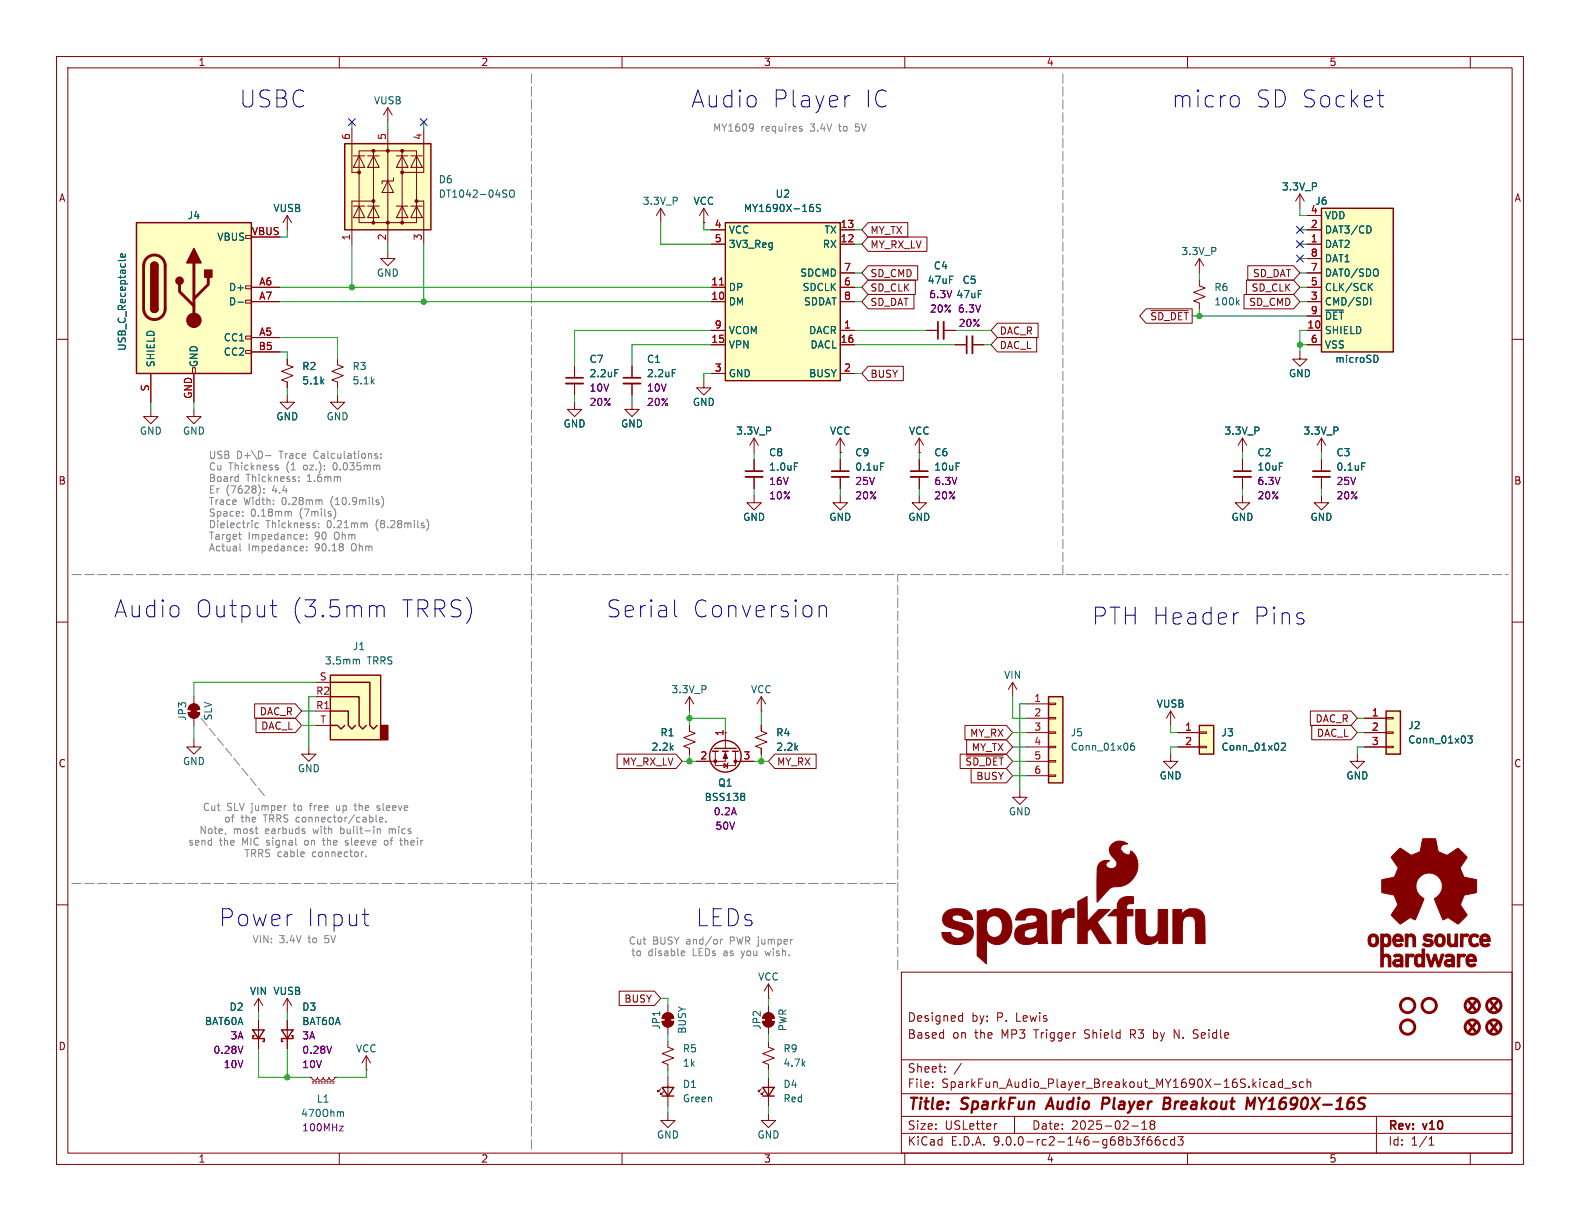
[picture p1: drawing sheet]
<svg xmlns="http://www.w3.org/2000/svg" width="279mm" height="216mm" viewBox="0 0 279 216" stroke-linecap="round" stroke-linejoin="round" font-family="sans-serif">
<g fill="none" stroke="#840000" stroke-width=".18">
<path d="M10 10h259.4v195.9h-259.4zM12 12h255.4v191.9h-255.4zM60 10v2M110 10v2M160 10v2M210 10v2M260 10v2M10 60h2M267.4 60h2M10 110h2M267.4 110h2M10 160h2"/>
<path d="M159.4 171.9h108v32h-108zM169.8 179.6l.4 .1M170.2 179.1v1.5M267.4 160h2M159.4 197.4h108M159.4 193.4h108M159.4 187.4h108M164.9 192.1v.2M164.9 191.4v.1M167.1 189.4v.2M167.1 188.7v.1M170 188l-1.3 1.9"/>
<path d="M170.2 180.5l-.4 .1M176.3 198.7l-.3 .1M179.4 197.4v3M200.1 199.1h1.2M201.9 199.7h.9M201.9 198.6l.5-.4v1.5M203.4 198.3v.2l.2 .3M203.6 198.8l-.2 .3v.4l.2 .2 .5-.1 .1-.2-.1-.4-.2-.2M203.6 198.8h.3M204 182.1v1.5M204 183.5l.1 .1M204.1 198.3l.1 .2-.3 .3"/>
<path d="M204.1 182.6l-.1 .1M207.6 183.6v-1.5l.9 1.5M211 183.5l.6 .1M211.1 182.7l.5 .2M211.6 182.1l-.5 .1M223.7 191.3l.4 .1M224.1 192.2l-.4 .1M224.8 191.4h.6v.9M225.4 191.6l-.5 .1a.29 .29 0 0 0-.2 .3 .29 .29 0 0 0 .2 .3l.5-.1M226.8 191.4l-.4-.1-.3 .3v.4l.1 .2h.6M226.8 190.8v1.5M227.1 192.4h1.2"/>
<path d="M229.1 191.4l-.3-.1-.2 .2v.2l.5 .2v.3h-.5M230.5 191.4l-.4-.1-.3 .3v.4l.1 .2h.6M231.1 191.4l.3-.1 .3 .1 .1 .9M231.1 190.8v1.5M243.4 197.4v6.5M60 203.9v2M110 203.9v2M159.4 200.4h108M160 203.9v2M201.9 201.5h.5M202.4 201l-.3 .2v1.3M203.6 201a.59 .59 0 0 0-.7 .6v.6l.1 .2 .4 .1 .2-.2 .1-.5-.1-.2h-.5l-.2 .2"/>
<path d="M205 201a.59 .59 0 0 0-.7 .6v.6l.1 .2 .5 .1 .2-.2v-.5l-.1-.2h-.4l-.3 .2M206.4 201.6l-.4-.1-.3 .3v.4l.2 .2h.5M207.7 201.6l-.4-.1-.3 .3v.4l.1 .2h.6M207.7 201v1.5M208.3 201h.9l-.5 .6 .4 .1v.6l-.2 .2h-.4l-.2-.2M210 203.9v2M252.7 202.5h.9M252.7 201.4l.4-.4v1.5M260 203.9v2"/>
</g>
<path d="M185.9 194.1l-1 2M195.9 194.1h-.8l-.3 2M195.9 195.1l-.9 .1M205.8 195.1h.7M205.9 194.1h.7a.49 .49 0 0 1 .4 .5 .49 .49 0 0 1-.5 .5M206.5 195.1l.3 .1a.58 .58 0 0 1-.3 .9h-.8M221.1 195.5l.8-1.4-.2 2M222.6 194.1l.6 1.1" fill="none" stroke="#840000" stroke-width=".4"/>
<path d="M128.3 39.4h20.3v27.9h-20.3z" fill="#ffffc2"/>
<path d="M128.3 39.4h20.3v27.9h-20.3z" fill="none" stroke="#840000" stroke-width=".25"/>
<g fill="none" stroke="#840000" stroke-width=".18">
<path d="M125.7 40.6h2.6M125.7 43.2h2.6M125.7 50.8h2.6M125.7 53.3h2.6M125.7 58.4h2.6M148.6 40.6h2.5M148.6 43.2h2.5M148.6 50.8h2.5M148.6 53.3h2.5M148.6 58.4h2.5M148.6 48.3h2.5M124.5 67.3v1.3h1.2l-1.2 1.3-1.3-1.3h1.3"/>
<path d="M125.7 61h2.6M125.7 66h2.6M133.3 77.5l.8 1.2M133.3 77.5v2.5M133.3 77.5l-.7 1.2M148.6 61h2.5M148.6 66h2.5M133.3 87.6v1.3h1.3l-1.3 1.3-1.2-1.3h1.2"/>
</g>
<path d="M127.2 50.4h.8" fill="none" stroke="#a90000" stroke-width=".18"/>
<path d="M143.4 36.6h.2l.3 .3-.1 .4-.4 .1M143.8 36.1l-.4 .1M145.1 36.2l-.5-.1-.2 .2v.3l.6 .3 .1 .3-.3 .2-.4-.1" fill="none" stroke="#006464" stroke-width=".18"/>
<g fill="#840000" stroke="#840000" stroke-width=".18">
<path d="M242.2 165.4a.97 .97 0 0 1 1.2-.1 .97 .97 0 0 1 .4 1.1 .94 .94 0 0 1-1 1 .94 .94 0 0 1-.9-1.1h.5a.5 .5 0 0 0 .5 .7 .5 .5 0 0 0 .4-.7 .49 .49 0 0 0-.4-.7 .49 .49 0 0 0-.5 .7h-.5l.1-.5z"/>
<path d="M244.2 165.2h.4v.2a.81 .81 0 0 1 1-.2 .81 .81 0 0 1 .4 1v.1a.82 .82 0 0 1-.4 1 .82 .82 0 0 1-1-.1v1.7a.81 .81 0 0 1 1-.1 .81 .81 0 0 1 .4 1v1.2h-.5v-1.2a.47 .47 0 0 0-.4-.7 .47 .47 0 0 0-.5 .7v1.2h-.4v-4.7h.4a.47 .47 0 0 0 .4 .7 .47 .47 0 0 0 .5-.6 .49 .49 0 0 0-.1-.7 .49 .49 0 0 0-.7 .1l-.1 .5h-.4z"/>
<path d="M246.4 169a.99 .99 0 0 1 1.3-.2 .99 .99 0 0 1 .4 1.2v1h-.5v-.2l-.2 .2a.78 .78 0 0 1-1.1-.8h.4a.47 .47 0 0 0 .6 .3 .47 .47 0 0 0 .3-.5 .76 .76 0 0 0-.9 .2h-.4a.77 .77 0 0 1 .9-.6h.4a.48 .48 0 0 0-.3-.5 .48 .48 0 0 0-.5 .2z"/>
<path d="M246.5 165.4a.92 .92 0 0 1 1.1-.2 .92 .92 0 0 1 .5 .9v.4h-1.4a.65 .65 0 0 0 .4 .5 .65 .65 0 0 0 .7-.2l.3 .3a1.05 1.05 0 0 1-1.3 .2 1.05 1.05 0 0 1-.5-1.2h1.4a.47 .47 0 0 0-.5-.5 .47 .47 0 0 0-.5 .5h-.4z"/>
<path d="M248.5 165.2h.5v.2a.84 .84 0 0 1 1-.1 .84 .84 0 0 1 .3 1v1.1h-.4v-1.1a.48 .48 0 0 0-.5-.7 .48 .48 0 0 0-.4 .7v1.1h-.5z"/>
<path d="M248.6 168.7h.5v.2a.78 .78 0 0 1 1 0l-.3 .4a.53 .53 0 0 0-.7 0 .53 .53 0 0 0 0 .7v1h-.5z"/>
<path d="M251.5 167.8h.4v3.2h-.4v-.2a.84 .84 0 0 1-1.1 0 .84 .84 0 0 1-.3-1h.5a.48 .48 0 0 0 .4 .7 .48 .48 0 0 0 .5-.7 .48 .48 0 0 0-.5-.7 .48 .48 0 0 0-.4 .7h-.5a.83 .83 0 0 1 .3-1 .83 .83 0 0 1 1.1 .1z"/>
<path d="M251.9 165.3l.3-.1h.6l.6 .2-.3 .4-.1-.1a.52 .52 0 0 0-.9 .1l.2 .2a1.01 1.01 0 0 1 1.2 .7 1.05 1.05 0 0 1-1.8 .5l-.2-.2 .4-.3a.7 .7 0 0 0 1.1 0l-.3-.2a.73 .73 0 0 1-.9-.3 .73 .73 0 0 1 .1-.9z"/>
<path d="M252.2 168.7h.4l.5 1.5 .3-1a.37 .37 0 0 1 .1-.4 .37 .37 0 0 1 .4-.1l.5 1.5 .5-1.5h.4l-.7 2.3h-.4l-.4-1.6-.4 1.1a.39 .39 0 0 1-.1 .4 .39 .39 0 0 1-.4 .1z"/>
<path d="M254 165.3a.98 .98 0 0 1 1.2 0 .98 .98 0 0 1 .4 1.2 .92 .92 0 0 1-1 .9 .92 .92 0 0 1-.9-1h.5a.49 .49 0 0 0 .6 .6 .49 .49 0 0 0 .3-.7 .49 .49 0 0 0-.4-.7 .49 .49 0 0 0-.5 .6v.2h-.5l.1-.7z"/>
<path d="M255.5 169a.97 .97 0 0 1 1.3-.3 .97 .97 0 0 1 .4 1.3v1h-.5v-.2a.81 .81 0 0 1-1.3-.5h.4a.48 .48 0 0 0 .6 .3 .48 .48 0 0 0 .3-.6h-.6l-.3 .3h-.4a.77 .77 0 0 1 .9-.7h.4a.48 .48 0 0 0-.3-.5 .48 .48 0 0 0-.5 .2z"/>
<path d="M256 165.2h.4v.9a.52 .52 0 0 0 .1 .7 .52 .52 0 0 0 .7 0l.1-1.6h.5v2.2h-.5v-.2l-.3 .2a.79 .79 0 0 1-1-.5z"/>
<path d="M247.1 150.4l.5-.4 1.6 1a.58 .58 0 0 0 .9 0l.7-.3a.61 .61 0 0 0 .5-.8l.3-1.6h2.2l.1 .1 .3 1.7a.58 .58 0 0 0 .6 .7l.7 .3a.58 .58 0 0 0 .9-.2l1.4-.9 1.6 1.6-1.2 1.9 .7 1.6 2.2 .5v1.8a.36 .36 0 0 1 0 .4 .36 .36 0 0 1-.4 .1l-1.7 .4-.6 1.2a.61 .61 0 0 0 .2 1l.9 1.3-1.6 1.6-1.6-1a.52 .52 0 0 0-.8 .1l-.2 .1a.34 .34 0 0 1-.3-.4l-1.4-3.3a2.36 2.36 0 0 0 1.4-3 2.36 2.36 0 0 0-3-1.4 2.36 2.36 0 0 0-1.5 3l.4 .7 .5 .5a.38 .38 0 0 1 .4 .2 .38 .38 0 0 1-.2 .5l-1.3 3.2-.9-.3-1.8 1.1-1.4-1.4a.3 .3 0 0 1-.2-.3 .3 .3 0 0 1 .2-.3l1-1.4-.5-1.3a.6 .6 0 0 0-.8-.6l-1.5-.3v-2.2l2.1-.5 .6-1.2a.48 .48 0 0 0 0-.7l-1.1-1.6z"/>
<path d="M257.7 168.7h.4v.3a.69 .69 0 0 1 1.1-.1h-.1a.66 .66 0 0 1-.7 .3l-.2 .4-.1 1.4h-.4z"/>
<path d="M258.3 165.2h.4v.2l.5-.3 .3 .1 .3 .1-.2 .2a.27 .27 0 0 1-.4 .1l-.4 .2-.1 1.6h-.4z"/>
<path d="M259.6 168.9a.98 .98 0 0 1 1.1 0 .98 .98 0 0 1 .4 1.1h-1.4a.58 .58 0 0 0 .4 .6 .58 .58 0 0 0 .6-.2l.3 .2a1.05 1.05 0 0 1-1.3 .3 1.05 1.05 0 0 1-.5-1.3h1.4a.47 .47 0 0 0-.5-.5 .47 .47 0 0 0-.4 .5h-.5z"/>
<path d="M260 165.4a1.05 1.05 0 0 1 1.5 .1l-.3 .3a.63 .63 0 0 0-.9-.1 .63 .63 0 0 0-.1 .9 .57 .57 0 0 0 1 .1l.3 .3a1.04 1.04 0 0 1-1.4 .2 1.04 1.04 0 0 1-.3-1.3z"/>
<path d="M262 165.3a.99 .99 0 0 1 1.2 0 .99 .99 0 0 1 .3 1.2h-1.4a.64 .64 0 0 0 1.1 .3v.1a.27 .27 0 0 1 .2 .3 .27 .27 0 0 1-.4 .2 1.03 1.03 0 0 1-1.1-.2 1.03 1.03 0 0 1-.2-1.1h1.4a.47 .47 0 0 0-.5-.5 .47 .47 0 0 0-.5 .5h-.4z"/>
</g>
<path d="M233.7 36.8h12.7v25.4h-12.7z" fill="#ffffc2"/>
<g fill="none" stroke="#840000" stroke-width=".25">
<path d="M233.7 36.8h12.7v25.4h-12.7zM126 132.8h1M126.4 132.3h3.8M127.8 132.8h1M129.5 132.8h1.1"/>
<circle cx="128.3" cy="133.7" r="2.79"/>
</g>
<g fill="none" stroke="#840000" stroke-width=".18">
<path d="M231.1 38.1h2.6M231.1 40.6h2.6M231.1 43.2h2.6M231.1 45.7h2.6M231.1 48.3h2.6M231.1 50.8h2.6M231.1 53.3h2.6M231.1 55.9h2.6M231.1 58.4h2.6M219.7 77.5l.8 1.2M219.7 77.5v2.5M219.7 77.5l-.8 1.2"/>
<path d="M229.9 62.2v1.3h1.2l-1.2 1.3-1.3-1.3h1.3M231.1 61h2.6M233.7 77.5l.7 1.2M233.7 77.5v2.5M233.7 77.5l-.8 1.2M133.3 81.3v2M133.3 84.3v2.1M219.7 81.3v2M219.7 84.3v2.1M233.7 87.6v1.3h1.2l-1.2 1.3-1.3-1.3h1.3M126.5 132.8v2.6h3.5v-2.6M128 135l.7 .4-.7 .4z"/>
<path d="M128.3 132.8v1.8h-5.1M128.3 129.5v2.8M128.8 134.9l-.1 .1v.8l-.2 .1M130 134.6h3.3"/>
</g>
<path d="M234.4 54.8h3.1M242.2 50.7l.5 .7M242.2 40l.3 .5-.3 .7M242.4 52.6v1.3M242.7 50.1l-.7 .7M243.5 47.6a.9 .9 0 0 1 0 1.2M243.3 62.8a.68 .68 0 0 1 .4 .6 .68 .68 0 0 1-.4 .7M140.5 81.9h.6M131.4 140.3l.3 .2-.3 .3 .3 .3v.2l-.3 .2" fill="none" stroke="#006464" stroke-width=".18"/>
<path d="M131.8 83.3h3.1M218.2 83.3h3" fill="none" stroke="#840000" stroke-width=".3"/>
<path d="M131.8 84.3h3.1M218.2 84.3h3" fill="none" stroke="#840000" stroke-width=".33"/>
<circle cx="248.9" cy="181.6" r="1.27" fill="none" stroke="#840000" stroke-width=".51"/>
<g fill="#840000" stroke="#840000" stroke-width=".18">
<path d="M128.3 133.1l.4 1h-.8z"/>
<circle cx="130" cy="134.6" r=".25"/>
<circle cx="126.5" cy="134.6" r=".25"/>
</g>
<path d="M185.4 123.2h2.6v15.2h-2.6z" fill="#ffffc2"/>
<path d="M185.4 123.2h2.6v15.2h-2.6z" fill="none" stroke="#840000" stroke-width=".25"/>
<g fill="none" stroke="#840000" stroke-width=".18">
<path d="M219.7 87.6v1.3h1.3l-1.3 1.3-1.3-1.3h1.3M233.7 81.3v2M233.7 84.3v2.1M181.6 124.5h3.8M181.6 127h3.8M181.6 129.5h3.8M181.6 132.1h3.8M181.6 134.6h3.8M181.6 137.2h3.8M185.4 124.3h1.3v.3h-1.3zM185.4 126.9h1.3v.2h-1.3zM185.4 129.4h1.3v.3h-1.3z"/>
<path d="M185.4 132h1.3v.2h-1.3zM185.4 134.5h1.3v.2h-1.3zM185.4 137h1.3v.3h-1.3zM207 133.4v1.2h1.3l-1.3 1.3-1.3-1.3h1.3"/>
</g>
<path d="M240.8 81.9h.6M200.5 131.4h-.3a.86 .86 0 0 0 0 1.3l.4-.2v-.4l-.2-.2h-.2l-.3 .2" fill="none" stroke="#006464" stroke-width=".18"/>
<path d="M232.2 83.3h3" fill="none" stroke="#840000" stroke-width=".3"/>
<path d="M232.2 84.3h3" fill="none" stroke="#840000" stroke-width=".33"/>
<path d="M61 25.4h15.2v15.2h-15.2z" fill="#ffffc2"/>
<g fill="none" stroke="#840000" stroke-width=".18">
<path d="M62.2 22.9v7.6h1.3M62.5 27.6h2M62.5 36.4h2M63.5 27.6l1 2h-2zM63.5 36.4l1 2.1h-2zM65 27.6h2.1M65 36.4h2.1M66 26.7h5.1v12.7h-5.1zM66 27.6l1.1 2h-2.1zM66 36.4l1.1 2.1h-2.1zM66 26.7h-2.5v12.7h2.5M66 35.6h-3.8v7.6"/>
<path d="M68.6 32l1 2h-2zM68.6 22.9v20.3M69.6 31.5v.5h-2v.5M70.1 27.6h2M70.1 36.4h2M71.1 26.7h2.6v12.7h-2.6M71.1 27.6l1 2h-2zM71.1 36.4l1 2.1h-2zM72.6 27.6h2.1M72.6 36.4h2.1M73.7 27.6l1 2h-2.1zM73.7 36.4l1 2.1h-2.1z"/>
<path d="M73.7 35.6h1.2v7.6M74.9 22.9v7.6h-3.8"/>
</g>
<g fill="#840000" stroke="#840000" stroke-width=".18">
<circle cx="63.5" cy="30.5" r=".25"/>
<circle cx="66" cy="26.7" r=".25"/>
<circle cx="66" cy="35.6" r=".25"/>
<circle cx="66" cy="39.4" r=".25"/>
<circle cx="68.6" cy="26.7" r=".25"/>
<circle cx="68.6" cy="39.4" r=".25"/>
<circle cx="71.1" cy="26.7" r=".25"/>
<circle cx="71.1" cy="30.5" r=".25"/>
<circle cx="71.1" cy="39.4" r=".25"/>
<circle cx="73.7" cy="35.6" r=".25"/>
</g>
<path d="M61 25.4h15.2v15.2h-15.2z" fill="none" stroke="#840000" stroke-width=".25"/>
<path d="M89.1 33.6l.5 .1M89.4 34.3l.2 .2-.2 .4M90.3 33.7l.1-.1a.43 .43 0 0 1 .5 .4v.4a.42 .42 0 0 1-.4 .5 .42 .42 0 0 1-.4-.5v-.4z" fill="none" stroke="#006464" stroke-width=".18"/>
<path d="M24.1 39.4h20.3v26.6h-20.3z" fill="#ffffc2"/>
<g fill="none" stroke="#840000" stroke-width=".18">
<path d="M229.9 34.3l.7 1.3M229.9 34.3v2.5M229.9 34.3l-.8 1.3M43.4 41.7h1v.5h-1zM43.4 50.5h1v.6h-1zM43.4 53.1h1v.5h-1zM43.4 59.4h1v.5h-1zM44.4 41.9h5.1M44.4 50.8h5.1M44.4 53.3h5.1M44.4 59.7h5.1M212.1 49.5v1l1 .4-2 .8 2 .8-2 .7 1 .4v1"/>
<path d="M212.1 45.7v2.6M212.1 45.7l.8 1.3M212.1 45.7l-.8 1.3M26.7 72.4v1.3h1.2l-1.2 1.2-1.3-1.2h1.3M26.7 66v5.1M34 65h.5v1h-.5zM34.3 72.4v1.3h1.3l-1.3 1.2-1.3-1.2h1.3M34.3 66v5.1M43.4 62h1v.5h-1zM44.4 62.2h5.1M50.8 69.9v1.2h1.3l-1.3 1.3-1.3-1.3h1.3M59.7 69.9v1.2h1.3l-1.3 1.3-1.3-1.3h1.3"/>
<path d="M59.7 63.5v1l1 .4-2 .8 2 .7-2 .8 1 .4v1M34.3 130.8v1.3h1.3l-1.3 1.3-1.3-1.3h1.3M121.9 123.2l.8 1.3M121.9 123.2v2.5M121.9 123.2l-.7 1.3M134.6 125.7h.1M134.6 123.2l-.7 1.3M134.6 123.2l.8 1.3M134.6 123.2v2.5M179.1 120.7l-.8 1.2M179.1 120.7l.7 1.2M179.1 120.7v2.5"/>
<path d="M180.3 139.7v1.3h1.3l-1.3 1.2-1.2-1.2h1.2M207 125.7l-.8 1.3M207 125.7l.8 1.3M207 125.7v2.6M45.7 176.5v2.6M45.7 176.5l-.7 1.3M45.7 176.5l.8 1.3M135.2 179.4a1.02 1.02 0 0 1 1.1-.2 1.02 1.02 0 0 1 .6 .9h-2zM135.9 176.5h.1M135.9 174v2.5M135.9 177.8v1.3M135.9 174l-.8 1.3"/>
<path d="M135.9 174l.8 1.3M45.7 180.3v5.1M134.9 180.6h2a1.02 1.02 0 0 1-1 1 1.02 1.02 0 0 1-1-1zM135.9 181.6v1.3"/>
</g>
<path d="M24.1 39.4h20.3v26.6h-20.3zM26.7 47a.64 .64 0 0 1 .6-.6 .64 .64 0 0 1 .6 .6M26.7 54.6a.64 .64 0 0 0 .6 .6 .64 .64 0 0 0 .6-.6M44.7 182.1h2l-1 1.5zM45 183.1h-.3v.5h2v.6h-.2" fill="none" stroke="#840000" stroke-width=".25"/>
<path d="M26 45.7a1.9 1.9 0 0 1 2-.5 1.9 1.9 0 0 1 1.2 1.8v7.6a1.91 1.91 0 0 1-1.9 1.9 1.91 1.91 0 0 1-1.9-1.9v-7.8l.2-.6zM31.7 50.3v1.3l2.6 2.5M34.3 46.5v10.1M36.8 49v1.3l-2.5 2.5" fill="none" stroke="#840000" stroke-width=".51"/>
<g fill="#840000" stroke="#840000" stroke-width=".25">
<path d="M26.7 47h1.2v7.6h-1.2z"/>
<path d="M26.9 46.5a.64 .64 0 0 1 .6-.1 .64 .64 0 0 1 .4 .6h-1.2z"/>
<path d="M26.7 54.6h1.2a.64 .64 0 0 1-.6 .6 .64 .64 0 0 1-.6-.6z"/>
<path d="M34.3 43.9l1.3 2.6h-2.6z"/>
<path d="M36.2 47.8h1.3v1.2h-1.3z"/>
<circle cx="31.7" cy="49.7" r=".63"/>
</g>
<g fill="#840000" stroke="#840000" stroke-width=".18">
<path d="M167 161.5a3.7 3.7 0 0 1 4.4-.2l.5 .7 .1 .6h-1.6a1.16 1.16 0 0 0-1.7-.7 .55 .55 0 0 0-.3 .6 .55 .55 0 0 0 .6 .4l.9 .2a2.36 2.36 0 0 1 2.2 1.5 2.05 2.05 0 0 1-2.2 2.4 3.3 3.3 0 0 1-3.1-1.1l-.2-1h1.5a1.25 1.25 0 0 0 1.1 1 1.25 1.25 0 0 0 1.3-.7 .74 .74 0 0 0-.8-.7l-.5-.1a3.1 3.1 0 0 1-2.4-1.2l-.1-1z"/>
<path d="M172.8 161.1l1.5-.3 .1 .8a2.5 2.5 0 0 1 2.6-.8 2.5 2.5 0 0 1 1.8 2 3.1 3.1 0 0 1-2.3 4.2 2.38 2.38 0 0 1-2-.9l-.1 4.3-1.6-1.4v-5.1h1.6a1.53 1.53 0 0 0 1.9 1.8 2.11 2.11 0 0 0 .8-2.7 1.39 1.39 0 0 0-1.6-1.1 1.39 1.39 0 0 0-1.1 1.7v.3h-1.6z"/>
<path d="M180.2 161.3a4.1 4.1 0 0 1 4.4-.1l.5 .7 .1 4.1 .1 .8h-1.7l-.1-.5a2.79 2.79 0 0 1-3.8-.1l-.2-.5-.1-.6h1.7a.98 .98 0 0 0 1.5 .7 1.57 1.57 0 0 0 .8-1.8l-.6 .1a1.89 1.89 0 0 0-1.6 .7l-.1 .3h-1.7a1.78 1.78 0 0 1 2-1.7l.5-.1a1.43 1.43 0 0 0 1.5-.6 .79 .79 0 0 0-1-.9 .96 .96 0 0 0-1.1 .9h-1.7l.2-.8z"/>
<path d="M186.1 161.1l1.5-.3v1.1a2.13 2.13 0 0 1 2.3-1.2l.1 1.5h-.6a1.6 1.6 0 0 0-1.7 2v2.6h-1.7z"/>
<path d="M190.6 159.4l1.6-.9 .1 4.4 2-2.1h2l-2.3 2.2 2.5 3.8h-2l-1.6-2.6-.6 .6v2h-1.7z"/>
<path d="M196.6 149.3a2.13 2.13 0 0 1 2.8-.1 .91 .91 0 0 0-1.2 1 1.28 1.28 0 0 0 1.6 .8l.1-.5a.78 .78 0 0 1 .7 .6 3.9 3.9 0 0 1-.1 4 3.9 3.9 0 0 1-3.7 1.7 8.1 8.1 0 0 0-2.5 2.4l-.3 .3v-4.2a4.1 4.1 0 0 1 .5-2.7 1.84 1.84 0 0 1 1.7-.4 .68 .68 0 0 0-.6 .8 .68 .68 0 0 0 .7 .6 .93 .93 0 0 0 1.1-.5 .93 .93 0 0 0-.3-1.2 1.79 1.79 0 0 1-.5-2.6z"/>
<path d="M198 159.1a2.63 2.63 0 0 1 2.4-.5v1.2h-.4a.61 .61 0 0 0-.6 .1 .61 .61 0 0 0-.2 .6v.3h1.1v1.1h-1.1v4.9h-1.6v-4.9h-1.7l1.1-1.1h.5l.1-1.1z"/>
<path d="M200.8 160.8h1.7v4.1a1.18 1.18 0 0 0 1.5 .8 1.18 1.18 0 0 0 .8-1.5v-3.4h1.7v6h-1.6v-.8a2.34 2.34 0 0 1-3.7 .2l-.3-1z"/>
<path d="M207.4 160.8h1.6v.9a2.42 2.42 0 0 1 2.6-1 2.32 2.32 0 0 1 1.5 2.7v3.4h-1.7v-3.1a1.42 1.42 0 0 0-.7-1.7 1.22 1.22 0 0 0-1.6 1.4v3.4h-1.7z"/>
<path d="M135.4 179.8h1v1h-1z"/>
<path d="M134.9 180.6h2a1.02 1.02 0 0 1-1 1 1.02 1.02 0 0 1-1-1z"/>
<path d="M135.2 179.4a1.02 1.02 0 0 1 1.1-.2 1.02 1.02 0 0 1 .6 .9h-2z"/>
<circle cx="34.3" cy="56.6" r="1.27"/>
</g>
<path d="M22.1 44.9l.1 .4-.2 .2-.6-.1v-.5h.2l.1 .6M42.1 53.4h.9M218.8 53.4l.4 .5M219.2 53.1l-.5 .5" fill="none" stroke="#006464" stroke-width=".18"/>
<path d="M42.9 185l-.4 1.3" fill="none" stroke="#840084" stroke-width=".18"/>
<path d="M212.1 128.3h2.5v5.1h-2.5z" fill="#ffffc2"/>
<path d="M212.1 128.3h2.5v5.1h-2.5z" fill="none" stroke="#840000" stroke-width=".25"/>
<g fill="none" stroke="#840000" stroke-width=".18">
<path d="M68.6 19.1l-.8 1.2M68.6 19.1l.7 1.2M68.6 19.1v2.5M50.8 38.1v2.5M50.8 38.1l-.8 1.3M50.8 38.1l.8 1.3M116.8 36.8l.8 1.3M116.8 36.8v2.6M116.8 36.8l-.7 1.3M124.5 39.4h.1M124.5 36.8l-.8 1.3M124.5 36.8l.7 1.3"/>
<path d="M124.5 36.8v2.6M101.6 71.1v1.3h1.3l-1.3 1.3-1.3-1.3h1.3M101.6 64.8v2M101.6 67.8v2.1M111.8 71.1v1.3h1.2l-1.2 1.3-1.3-1.3h1.3M111.8 64.8v2M111.8 67.8v2.1M162.6 77.5v2.5M162.6 77.5l-.8 1.2M162.6 77.5l.7 1.2M148.6 87.6v1.3h1.3l-1.3 1.3-1.3-1.3h1.3M162.6 87.6v1.3h1.2l-1.2 1.3-1.3-1.3h1.3"/>
<path d="M162.6 80h.1M162.6 81.3v2M162.6 84.3v2.1M54.6 132.1v1.3h1.3l-1.3 1.2-1.3-1.2h1.3M134.6 128.3v1l1 .4-2 .7 2 .8-2 .8 1 .3v1.1M208.3 129.5h3.8M208.3 132.1h3.8M212.1 129.4h1.3v.3h-1.3zM212.1 132h1.3v.2h-1.3zM50.8 176.5l-.8 1.3M50.8 176.5l.8 1.3M50.8 176.5v2.6"/>
<path d="M118.1 196.9v1.2h1.3l-1.3 1.3-1.3-1.3h1.3"/>
</g>
<path d="M108.7 65.4h.6M118.9 65.3h.6M226.6 131.5l.5-.1 .2 .4-.8 .9h.8" fill="none" stroke="#006464" stroke-width=".18"/>
<path d="M100.1 66.8h3M110.2 66.8h3.1M161 83.3h3.1" fill="none" stroke="#840000" stroke-width=".3"/>
<path d="M100.1 67.8h3M110.2 67.8h3.1M161 84.3h3.1" fill="none" stroke="#840000" stroke-width=".33"/>
<path d="M245.1 125.7h2.5v7.7h-2.5z" fill="#ffffc2"/>
<path d="M245.1 125.7h2.5v7.7h-2.5z" fill="none" stroke="#840000" stroke-width=".25"/>
<g fill="none" stroke="#840000" stroke-width=".18">
<path d="M163.8 58.4h2.1M166.9 58.4h2M148.6 77.5v2.5M148.6 77.5l-.8 1.2M148.6 77.5l.8 1.2M168.9 61h2M172 61h2M148.6 80h.1M148.6 81.3v2M148.6 84.3v2.1M240 133.4v1.2h1.3l-1.3 1.3-1.2-1.3h1.2M241.3 127h3.8"/>
<path d="M241.3 129.5h3.8M241.3 132.1h3.8M245.1 126.9h1.3v.2h-1.3zM245.1 129.4h1.3v.3h-1.3zM245.1 132h1.3v.2h-1.3z"/>
</g>
<path d="M155.7 81.9h.6M259.6 130.1h.7l-.4 .5 .4 .1v.6l-.2 .1-.5-.1" fill="none" stroke="#006464" stroke-width=".18"/>
<g fill="none" stroke="#840000" stroke-width=".51">
<circle cx="248.9" cy="177.8" r="1.27"/>
<circle cx="252.7" cy="177.8" r="1.27"/>
</g>
<path d="M165.9 56.9v3M170.9 59.4v3.1M147.1 83.3h3" fill="none" stroke="#840000" stroke-width=".3"/>
<path d="M166.9 56.9v3M172 59.4v3.1M147.1 84.3h3" fill="none" stroke="#840000" stroke-width=".33"/>
<path d="M58.4 119.4h8.9v11.4h-8.9z" fill="#ffffc2"/>
<path d="M58.4 119.4h8.9v11.4h-8.9zM58.4 120.7h7v7.6l.6 .6 .7-.6M58.4 125.7h3.2v2.6l.6 .6 .7-.6M58.4 128.3h1.3l.6 .6 .7-.6M58.4 123.2h5.1v5.1l.6 .6 .7-.6M49.8 182.1h2l-1 1.5zM51.6 183.1h.2v.5h-2v.6h.2M117.1 192.3h2l-1 1.5zM117.1 193.8h2M134.9 192.3h2l-1 1.5zM134.9 193.8h2" fill="none" stroke="#840000" stroke-width=".25"/>
<path d="M67.3 128.3h1.3v2.5h-1.3z" fill="#840000" stroke="#840000" stroke-width=".25"/>
<g fill="none" stroke="#840000" stroke-width=".18">
<path d="M124.5 39.4h.1M153.5 39.4h7v2.5h-7l-1.1-1.3zM231.1 38.1h2.6M44.4 50.8h5.1M44.4 53.3h5.1M44.4 41.9h5.1M44.4 59.7h5.1M68.6 44.5v1.2h1.2l-1.2 1.3-1.3-1.3h1.3M125.7 40.6h2.6M125.7 43.2h2.6M125.7 50.8h2.6M125.7 53.3h2.6"/>
<path d="M125.7 58.4h2.6M148.6 40.6h2.5M148.6 43.2h2.5M148.6 48.3h2.5M148.6 50.8h2.5M148.6 53.3h2.5M148.6 58.4h2.5M153.5 41.9h10.4v2.6h-10.4l-1.1-1.3zM153.5 49.5h8.4v2.6h-8.4l-1.1-1.3zM153.5 52.1h8.1v2.5h-8.1l-1.1-1.3zM153.5 47h8.8v2.5h-8.8l-1.1-1.2zM163.8 58.4h2.1"/>
<path d="M166.9 58.4h2M176.4 59.7h6.9v2.5h-6.9l-1.1-1.2zM176.4 57.1h7.2v2.6h-7.2l-1.1-1.3zM202.7 54.6h8.1v2.6h-8.1l-1.2-1.3zM203.5 54.9h6.6M220 52.1h8.8l1.1 1.2-1.1 1.3h-8.8zM220.4 49.5h8.4l1.1 1.3-1.1 1.3h-8.4zM220.7 47h8.1l1.1 1.3-1.1 1.2h-8.1zM231.1 40.6h2.6M231.1 43.2h2.6M231.1 45.7h2.6M231.1 48.3h2.6"/>
<path d="M231.1 50.8h2.6M231.1 53.3h2.6M231.1 55.9h2.6M231.1 58.4h2.6M26.7 66v5.1M34.3 66v5.1M44.4 62.2h5.1M50.8 63.5v1l1 .4-2 .8 2 .7-2 .8 1 .4v1M101.6 64.8v2M101.6 67.8v2.1M111.8 64.8v2M111.8 67.8v2.1"/>
<path d="M125.7 61h2.6M125.7 66h2.6M148.6 61h2.5M148.6 66h2.5M153.5 64.8h6.2v2.5h-6.2l-1.1-1.3zM168.9 61h2M172 61h2M231.1 61h2.6M133.3 81.3v2M133.3 84.3v2.1M148.6 80h.1M148.6 81.3v2"/>
<path d="M148.6 84.3v2.1M162.6 80h.1M162.6 81.3v2M162.6 84.3v2.1M219.7 81.3v2M219.7 84.3v2.1M233.7 81.3v2M233.7 84.3v2.1M33.3 126h2a1.02 1.02 0 0 1-1 1 1.02 1.02 0 0 1-1-1zM33.6 124.8a1.02 1.02 0 0 1 1.1-.3 1.02 1.02 0 0 1 .6 1h-2zM34.3 123.2v1.3M34.3 127v1.3"/>
<path d="M45 124.5h7.2l1.1 1.2-1.1 1.3h-7.2zM45.3 127h6.9l1.1 1.3-1.1 1.2h-6.9zM55.9 120.7h2.5M55.9 125.7h2.5M55.9 128.3h2.5M109.1 133.3h10.4l1.1 1.3-1.1 1.3h-10.4zM121.9 128.3v1l1 .4-2 .7 2 .8-2 .8 1 .3v1.1M123.2 134.6h2.5M130.8 134.6h2.5M134.6 128.3v1M134.6 132.3v1.1M137 133.3h7.3v2.6h-7.3l-1.1-1.3z"/>
<path d="M169.8 133.3h8.2l1.1 1.3-1.1 1.3h-8.2zM170.6 128.3h7.4l1.1 1.2-1.1 1.3h-7.4zM170.8 133.7h6.6M170.9 130.8h7.1l1.1 1.3-1.1 1.3h-7.1zM171.7 135.9h6.3l1.1 1.3-1.1 1.2h-6.3zM208.3 129.5h3.8M208.3 132.1h3.8M231.7 125.7h7.2l1.1 1.3-1.1 1.3h-7.2zM232 128.3h6.9l1.1 1.2-1.1 1.3h-6.9zM241.3 129.5h3.8M241.3 132.1h3.8M241.3 127h3.8"/>
<path d="M109.5 175.3h6.2l1.1 1.2-1.1 1.3h-6.2zM117.4 179.4a1.02 1.02 0 0 1 1.1-.2 1.02 1.02 0 0 1 .6 .9h-2zM118.1 177.8v1.3M45.7 180.3v1.8M45.7 183.6v1.8M50.8 180.3v5.1M54.6 190.5h.5l.2 .4 .3 .1 .4-.1 .1-.4 .2 .4 .3 .1 .4-.1 .1-.4 .2 .4 .4 .1 .3-.1 .2-.4 .1 .4 .4 .1 .3-.1 .2-.4h.5M55.2 191.5h.3M55.2 191.3h.3M55.8 191.5h.2M55.8 191.3h.2M56.3 191.5h.2"/>
<path d="M56.3 191.3h.2M56.8 191.5h.2M56.8 191.3h.2M57.3 191.5h.2M57.3 191.3h.2M57.8 191.5h.2M57.8 191.3h.2M58.3 191.5h.2M58.3 191.3h.2M58.8 191.5h.3M58.8 191.3h.3M64.8 189.2h.1"/>
<path d="M64.8 186.7l-.8 1.3M64.8 186.7l.7 1.3M64.8 186.7v2.5M116.8 192.5l-.5 .5v-.2v.2h.3M117.1 180.6h2a1.02 1.02 0 0 1-1 1 1.02 1.02 0 0 1-1-1zM117.3 193l-.5 .5v-.2v.2h.3M118.1 184.2v1l1 .3-2 .8 2 .8-2 .7 1 .4v1M118.1 181.6v1.3M118.1 190.5v5.1M134.6 192.5l-.5 .5v-.2v.2h.3M135.1 193l-.5 .5v-.2v.2h.3M135.9 196.9v1.2h1.3l-1.3 1.3-1.3-1.3h1.3"/>
<path d="M135.9 184.2v1l1 .3-2 .8 2 .8-2 .7 1 .4v1M135.9 190.5v5.1"/>
</g>
<g fill="none" stroke="#006464" stroke-width=".18">
<path d="M143.4 36.6h.2l.3 .3-.1 .4-.4 .1M143.8 36.1l-.4 .1M145.1 36.2l-.5-.1-.2 .2v.3l.6 .3 .1 .3-.3 .2-.4-.1M22.1 44.9l.1 .4-.2 .2-.6-.1v-.5h.2l.1 .6M42.1 53.4h.9M234.4 54.8h3.1M242.2 50.7l.5 .7M242.2 40l.3 .5-.3 .7M242.4 52.6v1.3M242.7 50.1l-.7 .7M243.5 47.6a.9 .9 0 0 1 0 1.2M108.7 65.4h.6"/>
<path d="M118.9 65.3h.6M243.3 62.8a.68 .68 0 0 1 .4 .6 .68 .68 0 0 1-.4 .7M140.5 81.9h.6M155.7 81.9h.6M240.8 81.9h.6M63.2 116.6l.4 .2v.6M226.6 131.5l.5-.1 .2 .4-.8 .9h.8M259.6 130.1h.7l-.4 .5 .4 .1v.6l-.2 .1-.5-.1M131.4 140.3l.3 .2-.3 .3 .3 .3v.2l-.3 .2M60.4 196.6l.3 .2v.6"/>
</g>
<g fill="#840000" stroke="#840000" stroke-width=".18">
<path d="M33.8 125.2h1v1h-1z"/>
<path d="M33.3 126h2a1.02 1.02 0 0 1-1 1 1.02 1.02 0 0 1-1-1z"/>
<path d="M33.6 124.8a1.02 1.02 0 0 1 1.1-.3 1.02 1.02 0 0 1 .6 1h-2z"/>
<path d="M117.6 179.8h1v1h-1z"/>
<path d="M117.1 180.6h2a1.02 1.02 0 0 1-1 1 1.02 1.02 0 0 1-1-1z"/>
<path d="M117.4 179.4a1.02 1.02 0 0 1 1.1-.2 1.02 1.02 0 0 1 .6 .9h-2z"/>
</g>
<path d="M42.9 185l-.4 1.3M58.7 185l-.5 1.3M60 199.1h.7l-.7 .9h.7" fill="none" stroke="#840084" stroke-width=".18"/>
<path d="M12.7 101.6h123.2M94 101.6v-88.9M135.9 101.6h130.8M188 101.6v-88.9M35.6 127l11.4 14M12.7 156.2h146M158.7 171.5v-69.9M94 203.2v-101.6" fill="none" stroke="#848484" stroke-width=".18" stroke-dasharray="1.7 .6"/>
<g fill="none" stroke="#009600" stroke-width=".18">
<path d="M62.2 21.6v1.3M68.6 21.6v1.3M74.9 21.6v1.3M116.8 39.4v3.8h8.9M124.5 39.4v1.2h1.2M229.9 36.8v1.3h1.2M49.5 53.3h76.2M49.5 50.8h76.2M49.5 59.7h10.2v3.8M50.8 40.6v1.3h-1.3M62.2 43.2v7.6M68.6 43.2v1.3"/>
<path d="M74.9 43.2v10.1M125.7 58.4h-24.1v6.4M151.1 58.4h12.7M151.1 48.3h1.3M151.1 53.3h1.3M151.1 50.8h1.3M151.1 43.2h1.3M151.1 40.6h1.3M168.9 58.4h6.4M212.1 54.6v1.3h19M212.1 48.3v1.2M229.9 48.3h1.2"/>
<path d="M229.9 53.3h1.2M229.9 50.8h1.2M229.9 43.2h1.2M229.9 45.7h1.2M229.9 40.6h1.2M231.1 58.4h-1.2v3.8M26.7 71.1v1.3M34.3 71.1v1.3M49.5 62.2h1.3v1.3M50.8 68.6v1.3M59.7 68.6v1.3M101.6 69.9v1.2"/>
<path d="M111.8 69.9v1.2M125.7 61h-13.9v3.8M125.7 66h-1.2v1.3M151.1 61h17.8M151.1 66h1.3M174 61h1.3M229.9 61h1.2M133.3 80v1.3M133.3 86.4v1.2M148.6 80v1.3M148.6 86.4v1.2M162.6 80v1.3"/>
<path d="M162.6 86.4v1.2M219.7 80v1.3M219.7 86.4v1.2M233.7 80v1.3M233.7 86.4v1.2M34.3 128.3v2.5M53.3 125.7h2.6M53.3 128.3h2.6M55.9 123.2h-1.3v8.9M55.9 120.7h-21.6v2.5M120.6 134.6h2.6M121.9 127h6.4v2.5"/>
<path d="M121.9 125.7v2.6M121.9 133.4v1.2M133.3 134.6h2.6M134.6 125.7v2.6M134.6 133.4v1.2M179.1 129.5h2.5M179.1 123.2v3.8h2.5M179.1 132.1h2.5M179.1 134.6h2.5M179.1 137.2h2.5M181.6 124.5h-1.3v15.2M207 128.3v1.2h1.3"/>
<path d="M208.3 132.1h-1.3v1.3M240 129.5h1.3M240 127h1.3M241.3 132.1h-1.3v1.3M45.7 179.1v1.2M50.8 179.1v1.2M116.8 176.5h1.3v1.3M135.9 176.5v1.3M45.7 185.4v5.1h8.9M50.8 185.4v5.1M64.8 189.2v1.3h-5.1M118.1 182.9v1.3"/>
<path d="M118.1 189.2v1.3M118.1 195.6v1.3M135.9 182.9v1.3M135.9 189.2v1.3M135.9 195.6v1.3"/>
</g>
<path d="M61.6 21l1.2 1.2M62.8 21l-1.2 1.2M74.3 21l1.2 1.2M75.5 21l-1.2 1.2M229.3 40l1.2 1.2M229.3 42.6l1.2 1.2M229.3 45.1l1.2 1.2M230.5 40l-1.2 1.2M230.5 42.6l-1.2 1.2M230.5 45.1l-1.2 1.2" fill="none" stroke="#000084" stroke-width=".18"/>
<g fill="none" stroke="#848484" stroke-width=".18">
<path d="M133.1 22h.1a1.07 1.07 0 0 1-.2 1.1M133.2 22.5l-.1 .1M141.4 22.7l.5 .2-.1 .2-.3 .1M141.4 22.4h.4M42 84.3l.1 .1M42.1 83.9v1.2M42.1 85.1h-.1M42.2 94.5h.5M42.4 95.3l.3 .1M42.4 96.1v1.1l.2 .2M42.9 91.2v.1M42.9 90.5v.1"/>
<path d="M45.7 92.5h-.4l-.2 .2 .1 .6h.5M46 86.3v.8M46.7 87.1v.1M46.7 86.4v.1M47 80.6h.9M48.8 82.7h.3l.1 .2-.2 .2h-.2M48.8 82.2l.3 .1M51.1 90.4l.4 .2v.7M52.8 85v.1M52.8 84.4v.1M53.5 94.5l.2 .3-.6 .1M53.5 96.6l.2 .3-.6 .1"/>
<path d="M53.6 95.3l-.1 .1M53.6 97.3l-.1 .1M54.2 94.6v.1M54.2 95.2v.2M54.2 96.6v.1M54.2 97.3v.1M56.3 93.2v.1M56.3 92.5v.2M56.8 88.4l.1 .2v.6M59.3 90.4v.8l-.3 .6M64.7 92.5l.2 .2v.6M66.3 80.6l.4 .1 .1 .2-.2 .2-.3-.1"/>
<path d="M66.3 80.3h.4M67 88.9v.3M67.3 80.9v.2M67.3 80.3v.1M67.5 87.8a1.46 1.46 0 0 1 0 1.9M75 93v.3M75.5 91.9a1.46 1.46 0 0 1 0 1.9M39.9 147.3l-.1 .3M50.5 142.5h.1M53.7 150.7l.1 .2-.6 .2M53.9 147v.3M57 148.6h.5"/>
<path d="M57.2 148.2v1.2M59.5 142.5v.6l.2 .2M61.1 149.4h.3M61.4 148.6l-.3 .2v.2h.3M62.6 142.5h.5M62.8 142v1.1l.3 .2M64.3 150.6l-.3 .1M64.7 151.4v.1M66.5 144.1v1.1l.2 .2M66.7 146.5v.9M66.7 146.7l.2-.2 .3 .1 .1 .8M67.1 144.9l.6-.1-.1-.2-.3-.1-.2 .2 .1 .6h.4"/>
<path d="M67.1 142.5h-.3l-.1 .2 .5 .4M67.2 143.1l-.2 .2-.3-.1M68.3 145.2v.2M68.5 148.7l-.3-.1-.2 .2v.5l.2 .1h.3M68.8 146.5v.9M69 146.5l-.2 .2M70.7 148.6h.5M71 149.4h.2M120.6 168.1l.4 .1 .1 .2-.6 .2M121 168.9l-.4 .1M127.4 166.1v.8M127.8 166.1l-.4 .2"/>
<path d="M135.3 168.1l.2 .9"/>
</g>
<g fill="none" stroke="#0000c2" stroke-width=".18">
<path d="M150.3 16.9l-.6 .2M218.6 16.9l.4 .3 .1 .3v.8l-.3 .5-.2 .1M243.6 16.9h1.1M244 18.5l.1 .3 .6 .1M47.8 107.1h1.1M48.2 108.7l.2 .2 .5 .2M66.5 107.2l.1 .3M66.6 107.5l.2-.3 .3-.1 .7 .1 .1 .3v1.6M66.6 107.5v1.6M119.3 106.1v2.6l.1 .2 .3 .2M144.9 107.1v2M144.9 107.4a.75 .75 0 0 1 1.2 .1v1.6"/>
<path d="M218.7 108.3h.3M64.1 161.7h1.1M64.6 163.5l.6 .2"/>
</g>
<path d="M127.2 50.4h.8" fill="none" stroke="#a90000" stroke-width=".18"/>
<g fill="#009600" stroke="#009600" stroke-width=".18">
<circle cx="229.9" cy="61" r=".46"/>
<circle cx="121.9" cy="127" r=".46"/>
<circle cx="134.6" cy="134.6" r=".46"/>
<circle cx="121.9" cy="134.6" r=".46"/>
<circle cx="62.2" cy="50.8" r=".46"/>
<circle cx="50.8" cy="190.5" r=".46"/>
<circle cx="74.9" cy="53.3" r=".46"/>
</g>
<g font-size="4.2" fill="#0000c2">
<text x="42.3" y="19.3">USBC</text>
<text x="122.2" y="19.3">Audio</text>
<text x="136.5" y="19.3">Player</text>
<text x="152.6" y="19.3">IC</text>
<text x="207.2" y="19.3">micro</text>
<text x="221.9" y="19.3">SD Socket</text>
<text x="20.1" y="109.4">Audio</text>
<text x="34.4" y="109.4">Output</text>
<text x="51.3" y="109.4">(3.5mm</text>
<text x="70.6" y="109.4">TRRS)</text>
<text x="107.2" y="109.4">Serial</text>
<text x="122.4" y="109.4">Conversion</text>
<text x="193.1" y="110.7">PTH Header</text>
<text x="221.4" y="110.7">Pins</text>
<text x="38.7" y="164">Power</text>
<text x="54.1" y="164">Input</text>
<text x="123.1" y="164">LEDs</text>
</g>
<g font-size="3.5" fill="#840000">
<text x="258.8" y="179.5">x x</text>
<text x="258.8" y="183.4">x x</text>
</g>
<g font-size="2.8" fill="#840000">
<text x="160.4" y="196.8">Title:</text>
<text x="170.1" y="196.8">SparkFun</text>
<text x="186.1" y="196.8">Audio</text>
<text x="196.5" y="196.8">Player</text>
<text x="208.2" y="196.8">Breakout</text>
<text x="223.6" y="196.8">MY1690X-16S</text>
</g>
<g font-size="2.1" fill="#840000">
<text x="160.4" y="183.9">Based</text>
<text x="160.4" y="180.9">Designed</text>
<text x="168.4" y="183.9">on</text>
<text x="171.8" y="180.9">by:</text>
<text x="172.4" y="183.9">the</text>
<text x="176.3" y="180.9">P.</text>
<text x="177.2" y="183.9">MP3</text>
<text x="179.8" y="180.9">Lewis</text>
<text x="183.2" y="183.9">Trigger</text>
<text x="192.2" y="183.9">Shield</text>
<text x="200.4" y="183.9">R3</text>
<text x="204.6" y="183.9">by</text>
<text x="208.4" y="183.9">N.</text>
<text x="212" y="183.9">Seidle</text>
<text x="160.4" y="189.9">Sheet:</text>
<text x="160.4" y="192.6">File:</text>
<text x="166.5" y="192.6">SparkFun_Audio_Player_Breakout_MY1690X-16S.kicad_sch</text>
<text x="160.4" y="202.8">KiCad</text>
<text x="160.4" y="200">Size:</text>
<text x="167.1" y="200">USLetter</text>
<text x="168.1" y="202.8">E.D.A.</text>
<text x="175.7" y="202.8">9.0.0-rc2-146-g68b3f66cd3</text>
<text x="182.4" y="200">Date:</text>
<text x="189.4" y="200">2025-02-18</text>
<text x="245.4" y="200.2">Rev:</text>
<text x="245.4" y="202.8">Id:</text>
<text x="249.5" y="202.8">1/1</text>
<text x="251.8" y="200.2">v10</text>
</g>
<g font-size="1.8" fill="#840000">
<text x="35" y="11.9">1</text>
<text x="85" y="11.9">2</text>
<text x="135" y="11.9">3</text>
<text x="185" y="11.9">4</text>
<text x="235" y="11.9">5</text>
<text x="10.3" y="35.9">A</text>
<text x="267.7" y="35.9">A</text>
<text x="153.8" y="41.6">MY_TX</text>
<text x="153.8" y="44.1">MY_RX_LV</text>
<text x="153.8" y="51.8">SD_CLK</text>
<text x="153.8" y="49.2">SD_CMD</text>
<text x="221.2" y="51.8">SD_CLK</text>
<text x="221.5" y="49.2">SD_DAT</text>
<text x="153.8" y="54.3">SD_DAT</text>
<text x="176.7" y="59.4">DAC_R</text>
<text x="220.8" y="54.3">SD_CMD</text>
<text x="176.7" y="61.9">DAC_L</text>
<text x="153.8" y="67">BUSY</text>
<text x="10.3" y="85.9">B</text>
<text x="267.7" y="85.9">B</text>
<text x="45.8" y="126.7">DAC_R</text>
<text x="46.1" y="129.2">DAC_L</text>
<text x="171.5" y="130.5">MY_RX</text>
<text x="232.5" y="128">DAC_R</text>
<text x="232.8" y="130.5">DAC_L</text>
<text x="10.3" y="135.9">C</text>
<text x="109.9" y="135.6">MY_RX_LV</text>
<text x="137.3" y="135.6">MY_RX</text>
<text x="170.6" y="135.6">~{SD_DET}</text>
<text x="171.8" y="133">MY_TX</text>
<text x="267.7" y="135.9">C</text>
<text x="172.5" y="138.1">BUSY</text>
<text x="110.3" y="177.5">BUSY</text>
<text x="10.3" y="185.9">D</text>
<text x="267.7" y="185.9">D</text>
<text x="35" y="205.8">1</text>
<text x="85" y="205.8">2</text>
<text x="135" y="205.8">3</text>
<text x="185" y="205.8">4</text>
<text x="235" y="205.8">5</text>
</g>
<g font-size="1.8" fill="#006464">
<text x="66" y="18.6">VUSB</text>
<text x="77.5" y="32.6">D6</text>
<text x="77.5" y="35.2">DT1042-04SO</text>
<text x="137.1" y="35.2">U2</text>
<text x="226.6" y="33.9">3.3V_P</text>
<text x="33.1" y="39">J4</text>
<text x="48.2" y="37.7">VUSB</text>
<text x="113.6" y="36.4">3.3V_P</text>
<text x="122.5" y="36.4">VCC</text>
<text x="128.8" y="41.5">VCC</text>
<text x="131.4" y="37.7">MY1690X-16S</text>
<text x="145.7" y="41.5">TX</text>
<text x="232.5" y="36.4">J6</text>
<text x="234.2" y="39">VDD</text>
<text x="234.2" y="41.5">DAT3/CD</text>
<text x="38.3" y="42.8">VBUS</text>
<text x="128.8" y="44">3V3_Reg</text>
<text x="145.4" y="44">RX</text>
<text x="165" y="47.9">C4</text>
<text x="208.8" y="45.3">3.3V_P</text>
<text x="234.2" y="44">DAT2</text>
<text x="234.2" y="46.6">DAT1</text>
<text x="40.4" y="51.7">D+</text>
<text x="66.5" y="49.1">GND</text>
<text x="128.8" y="51.7">DP</text>
<text x="141.4" y="49.1">SDCMD</text>
<text x="141.8" y="51.7">SDCLK</text>
<text x="163.9" y="50.4">47uF</text>
<text x="164.2" y="52.9">6.3V 47uF</text>
<text x="170.1" y="50.4">C5</text>
<text x="214.6" y="51.7">R6</text>
<text x="234.2" y="49.1">DAT0/SDO</text>
<text x="234.2" y="51.7">CLK/SCK</text>
<text x="40.4" y="54.2">D-</text>
<text x="128.8" y="54.2">DM</text>
<text x="128.8" y="59.3">VCOM</text>
<text x="142.1" y="54.2">SDDAT</text>
<text x="143" y="59.3">DACR</text>
<text x="214.6" y="54.2">100k</text>
<text x="234.2" y="54.2">CMD/SDI</text>
<text x="234.2" y="56.7">~{DET}</text>
<text x="234.2" y="59.3">SHIELD</text>
<text x="22.5" y="62.2" transform="rotate(-90 22.5 62.2)">USB_C_Receptacle</text>
<text x="27.5" y="65" transform="rotate(-90 27.5 65)">SHIELD</text>
<text x="35.2" y="65" transform="rotate(-90 35.2 65)">GND</text>
<text x="39.5" y="60.6">CC1</text>
<text x="39.5" y="63.1">CC2</text>
<text x="53.3" y="65.6">R2</text>
<text x="62.2" y="65.6">R3</text>
<text x="104.1" y="64.4">C7</text>
<text x="114.3" y="64.4">C1</text>
<text x="128.8" y="61.8">VPN</text>
<text x="143.2" y="61.8">DACL</text>
<text x="234.2" y="61.8">VSS</text>
<text x="236" y="64.4">microSD</text>
<text x="53.3" y="68.2">5.1k</text>
<text x="62.2" y="68.2">5.1k</text>
<text x="104.1" y="66.9">2.2uF</text>
<text x="114.3" y="66.9">2.2uF</text>
<text x="122.4" y="72">GND</text>
<text x="128.8" y="66.9">GND</text>
<text x="143" y="66.9">BUSY</text>
<text x="227.8" y="66.9">GND</text>
<text x="24.6" y="77.1">GND</text>
<text x="32.3" y="77.1">GND</text>
<text x="48.8" y="74.5">GND</text>
<text x="57.7" y="74.5">GND</text>
<text x="99.6" y="75.8">GND</text>
<text x="109.7" y="75.8">GND</text>
<text x="130.1" y="77.1">3.3V_P</text>
<text x="146.7" y="77.1">VCC</text>
<text x="160.6" y="77.1">VCC</text>
<text x="216.4" y="77.1">3.3V_P</text>
<text x="230.4" y="77.1">3.3V_P</text>
<text x="135.9" y="80.9">C8</text>
<text x="135.9" y="83.4">1.0uF</text>
<text x="151.1" y="80.9">C9</text>
<text x="151.1" y="83.4">0.1uF</text>
<text x="165.1" y="80.9">C6</text>
<text x="165.1" y="83.4">10uF</text>
<text x="222.3" y="80.9">C2</text>
<text x="222.3" y="83.4">10uF</text>
<text x="236.2" y="80.9">C3</text>
<text x="236.2" y="83.4">0.1uF</text>
<text x="131.3" y="92.3">GND</text>
<text x="146.6" y="92.3">GND</text>
<text x="160.5" y="92.3">GND</text>
<text x="217.7" y="92.3">GND</text>
<text x="231.6" y="92.3">GND</text>
<text x="57.4" y="117.7">3.5mm</text>
<text x="62.3" y="115.2">J1</text>
<text x="64.9" y="117.7">TRRS</text>
<text x="118.6" y="122.8">3.3V_P</text>
<text x="132.7" y="122.8">VCC</text>
<text x="177.5" y="120.2">VIN</text>
<text x="204.5" y="125.3">VUSB</text>
<text x="33.1" y="127.6" transform="rotate(-90 33.1 127.6)">JP3</text>
<text x="37.7" y="127.5" transform="rotate(-90 37.7 127.5)">SLV</text>
<text x="116.7" y="130.4">R1</text>
<text x="137.2" y="130.4">R4</text>
<text x="189.2" y="130.4">J5</text>
<text x="215.9" y="130.4">J3</text>
<text x="248.9" y="129.1">J2</text>
<text x="248.9" y="131.7">Conn_01x03</text>
<text x="32.3" y="135.5">GND</text>
<text x="52.6" y="136.8">GND</text>
<text x="115.1" y="132.9">2.2k</text>
<text x="137.2" y="132.9">2.2k</text>
<text x="189.2" y="132.9">Conn_01x06</text>
<text x="215.9" y="132.9">Conn_01x02</text>
<text x="124.5" y="141.8">BSS138</text>
<text x="126.9" y="139.3">Q1</text>
<text x="205" y="138">GND</text>
<text x="238" y="138">GND</text>
<text x="178.3" y="144.4">GND</text>
<text x="134" y="173.6">VCC</text>
<text x="40.5" y="178.9">D2</text>
<text x="44.1" y="176.1">VIN VUSB</text>
<text x="53.3" y="178.9">D3</text>
<text x="36.1" y="181.5">BAT60A</text>
<text x="53.3" y="181.5">BAT60A</text>
<text x="116.9" y="182.2" transform="rotate(-90 116.9 182.2)">JP1</text>
<text x="121.5" y="182.9" transform="rotate(-90 121.5 182.9)">BUSY</text>
<text x="134.7" y="182.2" transform="rotate(-90 134.7 182.2)">JP2</text>
<text x="139.3" y="182.4" transform="rotate(-90 139.3 182.4)">PWR</text>
<text x="62.9" y="186.3">VCC</text>
<text x="120.7" y="186.3">R5</text>
<text x="120.7" y="188.8">1k</text>
<text x="138.4" y="186.3">R9</text>
<text x="138.4" y="188.8">4.7k</text>
<text x="53.1" y="197.7">470Ohm</text>
<text x="55.9" y="195.2">L1</text>
<text x="120.7" y="192.6">D1</text>
<text x="120.7" y="195.1">Green</text>
<text x="138.4" y="192.6">D4</text>
<text x="138.4" y="195.1">Red</text>
<text x="116.1" y="201.5">GND</text>
<text x="133.9" y="201.5">GND</text>
</g>
<g font-size="1.8" fill="#848484">
<text x="126" y="23.5">MY1609</text>
<text x="134.5" y="23.5">requires</text>
<text x="143.4" y="23.5">3.4V</text>
<text x="148.7" y="23.5">to</text>
<text x="151.7" y="23.5">5V</text>
<text x="36.8" y="81.3">USB</text>
<text x="36.8" y="83.4">Cu</text>
<text x="40.4" y="83.4">Thickness</text>
<text x="41.8" y="81.3">D+\D-</text>
<text x="49.5" y="81.3">Trace</text>
<text x="50.7" y="83.4">(1</text>
<text x="53.9" y="83.4">oz.):</text>
<text x="55.8" y="81.3">Calculations:</text>
<text x="59.4" y="83.4">0.035mm</text>
<text x="36.8" y="85.4">Board</text>
<text x="36.8" y="87.5">Er</text>
<text x="36.8" y="89.5">Trace</text>
<text x="39.9" y="87.5">(7628):</text>
<text x="43.1" y="89.5">Width:</text>
<text x="43.5" y="85.4">Thickness:</text>
<text x="48.2" y="87.5">4.4</text>
<text x="49.9" y="89.5">0.28mm</text>
<text x="54.4" y="85.4">1.6mm</text>
<text x="58.7" y="89.5">(10.9mils)</text>
<text x="36.8" y="91.6">Space:</text>
<text x="36.8" y="93.6">Dielectric</text>
<text x="36.8" y="95.6">Target</text>
<text x="43.9" y="95.6">Impedance:</text>
<text x="44.3" y="91.6">0.18mm</text>
<text x="47" y="93.6">Thickness:</text>
<text x="53.1" y="91.6">(7mils)</text>
<text x="55.8" y="95.6">90</text>
<text x="57.9" y="93.6">0.21mm</text>
<text x="59.4" y="95.6">Ohm</text>
<text x="66.7" y="93.6">(8.28mils)</text>
<text x="36.8" y="97.7">Actual</text>
<text x="43.9" y="97.7">Impedance:</text>
<text x="55.8" y="97.7">90.18</text>
<text x="62.4" y="97.7">Ohm</text>
<text x="35.8" y="143.6">Cut</text>
<text x="40.1" y="143.6">SLV jumper</text>
<text x="52.2" y="143.6">to</text>
<text x="55.3" y="143.6">free</text>
<text x="60.1" y="143.6">up</text>
<text x="63.6" y="143.6">the</text>
<text x="67.7" y="143.6">sleeve</text>
<text x="33.2" y="149.7">send</text>
<text x="35.2" y="147.7">Note,</text>
<text x="38.8" y="149.7">the</text>
<text x="39.5" y="145.6">of</text>
<text x="41.2" y="147.7">most</text>
<text x="42.6" y="145.6">the</text>
<text x="42.9" y="149.7">MIC</text>
<text x="46.7" y="145.6">TRRS connector/cable.</text>
<text x="47" y="147.7">earbuds</text>
<text x="47.4" y="149.7">signal</text>
<text x="54.3" y="149.7">on</text>
<text x="55.7" y="147.7">with</text>
<text x="57.8" y="149.7">the</text>
<text x="60.6" y="147.7">built-in</text>
<text x="61.9" y="149.7">sleeve</text>
<text x="69" y="149.7">of</text>
<text x="69.4" y="147.7">mics</text>
<text x="72.1" y="149.7">their</text>
<text x="43.1" y="151.8">TRRS cable</text>
<text x="55.3" y="151.8">connector.</text>
<text x="44.6" y="167">VIN:</text>
<text x="49.4" y="167">3.4V</text>
<text x="54.6" y="167">to</text>
<text x="57.7" y="167">5V</text>
<text x="111.1" y="167.2">Cut</text>
<text x="115.4" y="167.2">BUSY</text>
<text x="121.5" y="167.2">and/or</text>
<text x="129.4" y="167.2">PWR jumper</text>
<text x="111.5" y="169.3">to</text>
<text x="114.6" y="169.3">disable</text>
<text x="122.6" y="169.3">LEDs</text>
<text x="128.2" y="169.3">as</text>
<text x="131.6" y="169.3">you</text>
<text x="136" y="169.3">wish.</text>
</g>
<g font-size="1.8" fill="#a90000">
<text x="62" y="24.8" transform="rotate(-90 62 24.8)">6</text>
<text x="68.3" y="24.8" transform="rotate(-90 68.3 24.8)">5</text>
<text x="74.7" y="24.8" transform="rotate(-90 74.7 24.8)">4</text>
<text x="44.4" y="41.7">VBUS</text>
<text x="126.3" y="40.4">4</text>
<text x="148.5" y="40.4">13</text>
<text x="231.7" y="37.8">4</text>
<text x="231.7" y="40.4">2</text>
<text x="62" y="42.6" transform="rotate(-90 62 42.6)">1</text>
<text x="68.3" y="42.6" transform="rotate(-90 68.3 42.6)">2</text>
<text x="74.7" y="42.6" transform="rotate(-90 74.7 42.6)">3</text>
<text x="126.3" y="42.9">5</text>
<text x="148.5" y="42.9">12</text>
<text x="231.7" y="42.9">1</text>
<text x="231.7" y="45.5">8</text>
<text x="45.7" y="50.5">A6</text>
<text x="45.7" y="53.1">A7</text>
<text x="125.7" y="50.5">11</text>
<text x="125.7" y="53.1">10</text>
<text x="149.2" y="48">7</text>
<text x="149.2" y="50.5">6</text>
<text x="149.2" y="53.1">8</text>
<text x="231.7" y="48">7</text>
<text x="231.7" y="50.5">5</text>
<text x="231.7" y="53.1">3</text>
<text x="45.7" y="59.4">A5</text>
<text x="126.3" y="58.2">9</text>
<text x="149.2" y="58.2">1</text>
<text x="231.1" y="58.2">10</text>
<text x="231.7" y="55.6">9</text>
<text x="45.6" y="62">B5</text>
<text x="125.7" y="60.7">15</text>
<text x="126.3" y="65.8">3</text>
<text x="148.5" y="60.7">16</text>
<text x="149.2" y="65.8">2</text>
<text x="231.7" y="60.7">6</text>
<text x="26.4" y="69.3" transform="rotate(-90 26.4 69.3)">S</text>
<text x="34" y="70.6" transform="rotate(-90 34 70.6)">GND</text>
<text x="55.8" y="122.9">R2</text>
<text x="55.8" y="125.5">R1</text>
<text x="56.4" y="120.4">S</text>
<text x="182.8" y="124.2">1</text>
<text x="56.6" y="128">T</text>
<text x="128" y="130.2" transform="rotate(-90 128 130.2)">1</text>
<text x="182.8" y="126.7">2</text>
<text x="182.8" y="129.3">3</text>
<text x="182.8" y="131.8">4</text>
<text x="209.5" y="129.3">1</text>
<text x="209.5" y="131.8">2</text>
<text x="242.5" y="126.7">1</text>
<text x="242.5" y="129.3">2</text>
<text x="242.5" y="131.8">3</text>
<text x="123.8" y="134.4">2</text>
<text x="131.4" y="134.4">3</text>
<text x="182.8" y="134.4">5</text>
<text x="182.8" y="136.9">6</text>
</g>
<g font-size="1.8" fill="#840084">
<text x="164.3" y="55.5">20%</text>
<text x="169.3" y="55.5">6.3V</text>
<text x="169.4" y="58">20%</text>
<text x="104.1" y="69.4">10V</text>
<text x="104.1" y="72">20%</text>
<text x="114.3" y="69.4">10V</text>
<text x="114.3" y="72">20%</text>
<text x="135.9" y="86">16V</text>
<text x="135.9" y="88.5">10%</text>
<text x="151.1" y="86">25V</text>
<text x="151.1" y="88.5">20%</text>
<text x="165.1" y="86">6.3V</text>
<text x="165.1" y="88.5">20%</text>
<text x="222.3" y="86">6.3V</text>
<text x="222.3" y="88.5">20%</text>
<text x="236.2" y="86">25V</text>
<text x="236.2" y="88.5">20%</text>
<text x="126.1" y="144.4">0.2A</text>
<text x="126.4" y="146.9">50V</text>
<text x="40.7" y="184">3A</text>
<text x="53.3" y="184">3A</text>
<text x="37.6" y="186.5">0.28V</text>
<text x="39.5" y="189.1">10V</text>
<text x="53.3" y="186.5">0.28V</text>
<text x="53.3" y="189.1">10V</text>
<text x="53.3" y="200.3">100MHz</text>
</g>
<text font-size="1.8" fill="#009600" x="203.3" y="56.8">~{SD_DET}</text>
</svg>
